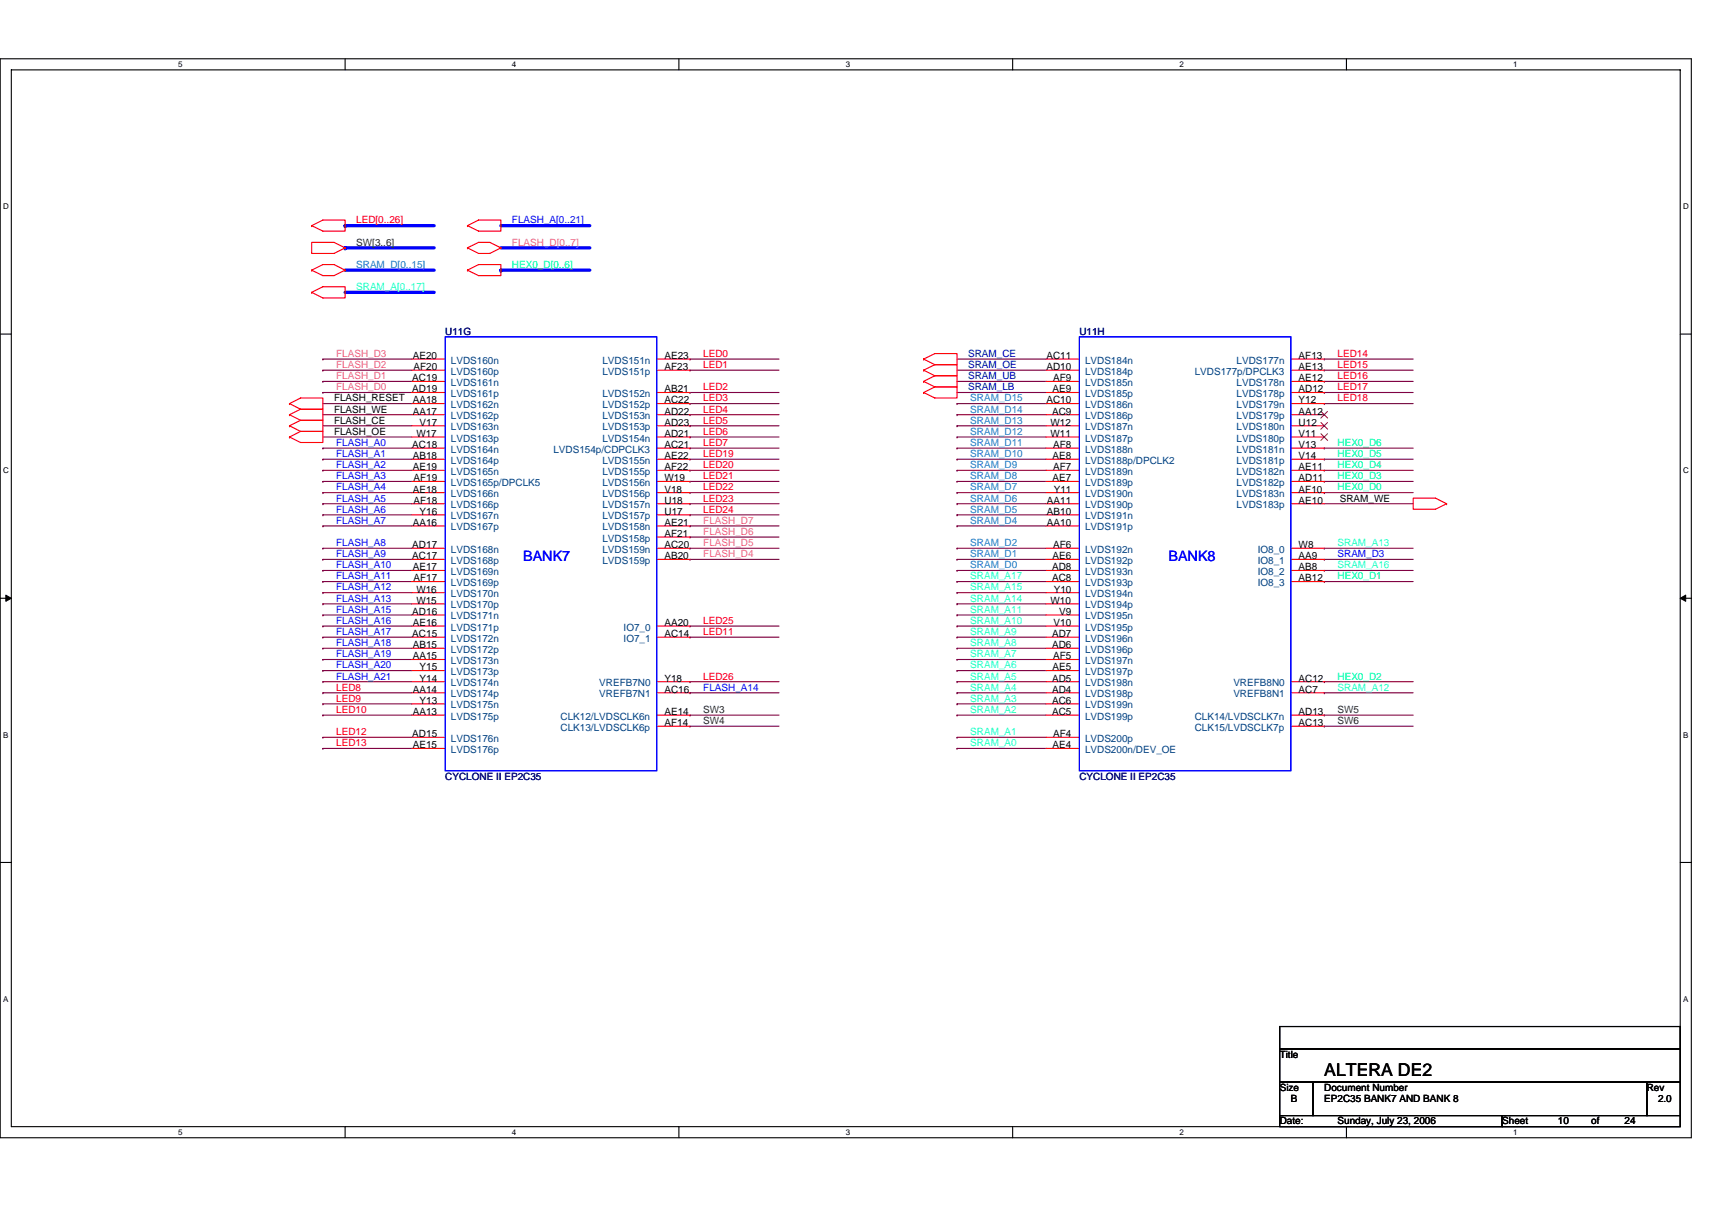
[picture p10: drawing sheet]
<svg xmlns="http://www.w3.org/2000/svg" width="297mm" height="210mm" viewBox="0 0 297 210" stroke-linecap="round" stroke-linejoin="round" font-family="sans-serif">
<path d="M0 10.2h293.5v187.2h-293.5zM2 12.1h289.5v183.4h-289.5z" fill="none" stroke="#000" stroke-width=".19"/>
<g fill="#fff">
<path d="M30.9 10.4h.8v1.6h-.8z"/>
<path d="M30.9 195.7h.8v1.6h-.8z"/>
</g>
<path d="M59.9 10.2v1.9M59.9 195.5v1.9" fill="none" stroke="#000" stroke-width=".19"/>
<g fill="#fff">
<path d="M88.8 10.4h.8v1.6h-.8z"/>
<path d="M88.8 195.7h.8v1.6h-.8z"/>
</g>
<path d="M117.8 10.2v1.9M117.8 195.5v1.9" fill="none" stroke="#000" stroke-width=".19"/>
<g fill="#fff">
<path d="M146.7 10.4h.8v1.6h-.8z"/>
<path d="M146.7 195.7h.8v1.6h-.8z"/>
</g>
<path d="M175.7 10.2v1.9M175.7 195.5v1.9" fill="none" stroke="#000" stroke-width=".19"/>
<g fill="#fff">
<path d="M204.7 10.4h.7v1.6h-.7z"/>
<path d="M204.7 195.7h.7v1.6h-.7z"/>
</g>
<path d="M233.6 10.2v1.9M233.6 195.5v1.9" fill="none" stroke="#000" stroke-width=".19"/>
<g fill="#fff">
<path d="M262.6 10.4h.7v1.6h-.7z"/>
<path d="M262.6 195.7h.7v1.6h-.7z"/>
<path d="M.5 35.1h1v1.5h-1z"/>
<path d="M292 35.1h1v1.5h-1z"/>
<path d="M.5 80.9h1v1.5h-1z"/>
<path d="M292 80.9h1v1.5h-1z"/>
</g>
<path d="M0 58h2M291.5 58h2" fill="none" stroke="#000" stroke-width=".19"/>
<g fill="#fff">
<path d="M.5 126.7h.9v1.6h-.9z"/>
<path d="M292 126.7h.9v1.6h-.9z"/>
</g>
<path d="M0 103.8h2M291.5 103.8h2" fill="none" stroke="#000" stroke-width=".19"/>
<path d="M1 103.3l1 .5-1 .6zM291.5 103.8l1-.5v1.1z" fill="#000" stroke="#000" stroke-width=".17"/>
<g fill="#fff">
<path d="M.5 172.6h.9v1.5h-.9z"/>
<path d="M292 172.6h.9v1.5h-.9z"/>
</g>
<path d="M0 149.7h2M291.5 149.7h2M222 178.1h69.5v3.9h-69.5zM222 182h69.5v5.8h-69.5zM222 187.8h5.8v5.8h-5.8zM222 193.6h38.6v1.9h-38.6zM227.8 187.8h57.9v5.8h-57.9zM260.6 193.6h30.9v1.9h-30.9zM285.7 187.8h5.8v5.8h-5.8z" fill="none" stroke="#000" stroke-width=".19"/>
<path d="M59.9 39.2h.1M59.9 39.2h15.4M86.9 39.2h15.4M59.9 43h.1M59.9 46.9h15.4M59.9 50.7h15.4M59.9 43h15.4M86.9 43h15.4M86.9 46.9h.1M86.9 46.9h15.4" fill="none" stroke="#00f" stroke-width=".57"/>
<g fill="none" stroke="#800040" stroke-width=".19">
<path d="M56 77.8h.1M56 79.7h.1M56 62.3h.1M56 64.2h.1M56 66.2h.1M56 68.1h.1M56 70h15.5M56 73.9h15.5M56 72h15.5M56 75.8h15.5M56 77.8h15.5M56 79.7h15.5"/>
<path d="M56 62.3h15.5M56 64.2h15.5M56 66.2h15.5M56 68.1h15.5M119.7 62.3h.1M119.7 70h.1M119.7 68.1h.1M119.7 64.2h.1M119.7 72h.1M119.7 73.9h.1M119.7 79.7h.1M119.7 75.8h.1"/>
<path d="M119.7 77.8h.1M119.7 77.8h15.5M119.7 79.7h15.5M119.7 75.8h15.5M119.7 73.9h15.5M119.7 72h15.5M119.7 70h15.5M119.7 62.3h15.5M119.7 64.2h15.5M119.7 68.1h15.5M166 79.7h.1M166 64.2h15.5"/>
<path d="M166 77.8h.1M166 75.8h.1M166 73.9h.1M166 72h.1M166 62.3h15.5M166 70h.1M166 68.1h15.5M166 66.2h15.5M166 77.8h15.5M166 79.7h15.5M166 75.8h15.5M166 73.9h15.5"/>
<path d="M166 72h15.5M166 70h15.5M229.8 77.8h.1M229.8 79.7h.1M229.8 64.2h.1M229.8 62.3h.1M229.8 68.1h.1M229.8 70h.1M229.8 66.2h.1M229.8 77.8h15.4M229.8 79.7h15.4M229.8 70h15.4"/>
<path d="M229.8 62.3h15.4M229.8 64.2h15.4M229.8 66.2h15.4M229.8 68.1h15.4M56 81.6h.1M56 91.3h.1M56 95.1h.1M56 99h.1M56 87.4h.1M56 97.1h.1M56 89.3h.1M56 85.5h.1"/>
<path d="M56 83.5h.1M56 81.6h15.5M56 91.3h15.5M56 95.1h15.5M56 99h15.5M56 87.4h15.5M56 97.1h15.5M56 89.3h15.5M56 85.5h15.5M56 83.5h15.5M119.7 91.3h.1M119.7 93.2h.1"/>
<path d="M119.7 95.1h.1M119.7 97.1h.1M119.7 89.3h.1M119.7 85.5h.1M119.7 87.4h.1M119.7 81.6h.1M119.7 83.5h.1M119.7 81.6h15.5M119.7 91.3h15.5M119.7 95.1h15.5M119.7 87.4h15.5M119.7 97.1h15.5"/>
<path d="M119.7 89.3h15.5M119.7 85.5h15.5M119.7 83.5h15.5M119.7 93.2h15.5M166 83.5h.1M166 87.4h.1M166 95.1h.1M166 81.6h.1M166 97.1h.1M166 99h.1M166 91.3h.1M166 89.3h.1"/>
<path d="M166 85.5h.1M166 81.6h15.5M166 91.3h15.5M166 95.1h15.5M166 99h15.5M166 87.4h15.5M166 97.1h15.5M166 89.3h15.5M166 85.5h15.5M166 83.5h15.5M229.8 83.5h.1M229.8 85.5h.1"/>
<path d="M229.8 81.6h.1M229.8 99h.1M229.8 97.1h.1M229.8 95.1h.1M229.8 87.4h15.4M229.8 81.6h15.4M229.8 95.1h15.4M229.8 99h15.4M229.8 97.1h15.4M229.8 85.5h15.4M229.8 83.5h15.4M56 100.9h.1"/>
<path d="M56 102.8h.1M56 116.4h.1M56 110.6h.1M56 106.7h.1M56 108.6h.1M56 114.4h.1M56 118.3h.1M56 112.5h.1M56 104.8h.1M56 100.9h15.5M56 102.8h15.5M56 116.4h15.5"/>
<path d="M56 110.6h15.5M56 106.7h15.5M56 108.6h15.5M56 114.4h15.5M56 118.3h15.5M56 112.5h15.5M56 104.8h15.5M119.7 108.6h.1M119.7 118.3h.1M119.7 110.6h.1M119.7 110.6h15.5M119.7 108.6h15.5"/>
<path d="M119.7 118.3h15.5M166 104.8h.1M166 100.9h.1M166 110.6h.1M166 116.4h.1M166 114.4h.1M166 108.6h.1M166 118.3h.1M166 106.7h.1M166 102.8h.1M166 112.5h.1M166 100.9h15.5"/>
<path d="M166 102.8h15.5M166 116.4h15.5M166 110.6h15.5M166 106.7h15.5M166 108.6h15.5M166 114.4h15.5M166 118.3h15.5M166 112.5h15.5M166 104.8h15.5M229.8 100.9h.1M229.8 118.3h.1M229.8 100.9h15.4"/>
<path d="M229.8 118.3h15.4M56 128h.1M56 124.1h.1M56 122.2h.1M56 120.2h.1M56 129.9h.1M56 124.1h15.5M56 120.2h15.5M56 129.9h15.5M56 128h15.5M56 122.2h15.5M119.7 124.1h.1"/>
<path d="M119.7 126h.1M119.7 120.2h.1M119.7 124.1h15.5M119.7 126h15.5M119.7 120.2h15.5M166 129.9h.1M166 120.2h.1M166 128h.1M166 122.2h.1M166 124.1h.1M166 124.1h15.5M166 120.2h15.5"/>
<path d="M166 129.9h15.5M166 128h15.5M166 122.2h15.5M229.8 124.1h.1M229.8 126h.1M229.8 120.2h.1M229.8 124.1h15.4M229.8 126h15.4M229.8 120.2h15.4"/>
</g>
<g fill="none" stroke="#f00" stroke-width=".19">
<path d="M54.1 39.2l1.9-1h3.9v1.9h-3.9zM54.1 39.2h.1M81.1 39.2l1.9-1h3.9v1.9h-3.9zM81.1 39.2h.1M54.1 42.1h3.9l1.9 .9-1.9 1h-3.9zM54.1 46.9l1.9 .9h2l1.9-.9M54.1 46.9h.1M54.1 46.9l1.9-1h2l1.9 1M54.1 50.7l1.9-.9h3.9v1.9h-3.9zM54.1 50.7h.1M59.9 43h.1M59.9 46.9h.1"/>
<path d="M81.1 46.9l1.9-1h3.9v1.9h-3.9zM81.1 46.9h.1M81.1 43l1.9 1h2l1.9-1M81.1 43h.1M81.1 43l1.9-.9h2l1.9 .9M86.9 43h.1M50.2 73.9h.1M50.2 75.8h.1M50.2 70l2-.9h3.8v1.9h-3.8M50.2 70h.1M50.2 72h.1M50.2 73.9l2 1"/>
<path d="M50.2 70l2 1M50.2 72l2 .9M52.2 72.9h3.8v2h-3.8M52.2 74.9h3.8v1.9h-3.8l-2-1M52.2 71h3.8v1.9h-3.8M52.2 72.9l-2 1M52.2 74.9l-2 .9M52.2 71l-2 1M71.5 62.3h5.8M71.5 64.2h5.8M71.5 68.1h5.8M71.5 70h5.8"/>
<path d="M71.5 72h5.8M71.5 73.9h5.8M71.5 75.8h5.8M71.5 77.8h5.8M71.5 79.7h5.8M71.5 66.2h5.8M113.9 62.3h5.8M113.9 64.2h5.8M113.9 68.1h5.8M113.9 70h5.8M113.9 72h5.8M113.9 73.9h5.8"/>
<path d="M113.9 75.8h5.8M113.9 77.8h5.8M113.9 79.7h5.8M160.2 66.2h.1M160.2 68.1h.1M160.2 62.3l2-.9h3.8v1.9h-3.8M160.2 62.3h.1M160.2 64.2h.1M160.2 66.2l2 .9M160.2 62.3l2 1M160.2 64.2l2 1M162.2 65.2h3.8v1.9h-3.8"/>
<path d="M162.2 67.1h3.8v2h-3.8l-2-1M162.2 63.3h3.8v1.9h-3.8M162.2 65.2l-2 1M162.2 67.1l-2 1M162.2 63.3l-2 .9M181.5 62.3h5.8M181.5 64.2h5.8M181.5 68.1h5.8M181.5 70h5.8M181.5 72h5.8M181.5 73.9h5.8M181.5 75.8h5.8"/>
<path d="M181.5 77.8h5.8M181.5 79.7h5.8M181.5 66.2h5.8M224 62.3h5.8M224 64.2h5.8M224 68.1h5.8M224 70h5.8M224 72h5.8M224 73.9h5.8M224 75.8h5.8M224 77.8h5.8M224 79.7h5.8"/>
<path d="M224 66.2h5.8M71.5 81.6h5.8M71.5 83.5h5.8M71.5 85.5h5.8M71.5 87.4h5.8M71.5 89.3h5.8M71.5 91.3h5.8M71.5 95.1h5.8M71.5 97.1h5.8M71.5 99h5.8M113.9 81.6h5.8M113.9 83.5h5.8"/>
<path d="M113.9 85.5h5.8M113.9 87.4h5.8M113.9 89.3h5.8M113.9 91.3h5.8M113.9 93.2h5.8M113.9 95.1h5.8M113.9 97.1h5.8M181.5 81.6h5.8M181.5 83.5h5.8M181.5 85.5h5.8M181.5 87.4h5.8M181.5 89.3h5.8"/>
<path d="M181.5 91.3h5.8M181.5 95.1h5.8M181.5 97.1h5.8M181.5 99h5.8M224 81.6h5.8M224 83.5h5.8M224 85.5h5.8M224 87.4h5.8M224 95.1h5.8M224 97.1h5.8M224 99h5.8M245.2 86.4h3.9l1.9 1-1.9 1h-3.9z"/>
<path d="M251 87.4h.1M71.5 108.6h5.8M71.5 118.3h5.8M71.5 100.9h5.8M71.5 102.8h5.8M71.5 104.8h5.8M71.5 106.7h5.8M71.5 110.6h5.8M71.5 112.5h5.8M71.5 114.4h5.8M71.5 116.4h5.8M113.9 108.6h5.8"/>
<path d="M113.9 118.3h5.8M113.9 110.6h5.8M181.5 108.6h5.8M181.5 118.3h5.8M181.5 100.9h5.8M181.5 102.8h5.8M181.5 104.8h5.8M181.5 106.7h5.8M181.5 110.6h5.8M181.5 112.5h5.8M181.5 114.4h5.8M181.5 116.4h5.8"/>
<path d="M224 118.3h5.8M224 100.9h5.8M71.5 120.2h5.8M71.5 122.2h5.8M71.5 124.1h5.8M71.5 128h5.8M71.5 129.9h5.8M113.9 120.2h5.8M113.9 124.1h5.8M113.9 126h5.8M181.5 120.2h5.8M181.5 122.2h5.8"/>
<path d="M181.5 124.1h5.8M181.5 128h5.8M181.5 129.9h5.8M224 120.2h5.8M224 124.1h5.8M224 126h5.8"/>
</g>
<path d="M77.3 58.5h36.6v75.3h-36.6zM187.3 58.5h36.7v75.3h-36.7z" fill="none" stroke="#00f" stroke-width=".19"/>
<path d="M229.2 71.4l1.2 1.2M229.2 73.3l1.2 1.2M229.2 75.3l1.2 1.1M230.3 71.4l-1.1 1.2M230.3 73.3l-1.1 1.2M230.3 75.3l-1.1 1.1" fill="none" stroke="#804000" stroke-width=".17"/>
<text font-size="3.1" x="229.8" y="186.7">ALTERA DE2</text>
<g font-size="2.5" fill="#00f">
<text x="90.8" y="97.4">BANK7</text>
<text x="202.7" y="97.4">BANK8</text>
</g>
<g font-size="1.7" fill="#f00">
<text x="61.8" y="38.8">LED[0..26]</text>
<text x="122" y="61.9">LED0</text>
<text x="122" y="63.9">LED1</text>
<text x="232.1" y="63.9">LED15</text>
<text x="232.1" y="61.9">LED14</text>
<text x="232.1" y="65.8">LED16</text>
<text x="122" y="69.7">LED3</text>
<text x="122" y="67.7">LED2</text>
<text x="122" y="71.6">LED4</text>
<text x="232.1" y="67.7">LED17</text>
<text x="232.1" y="69.7">LED18</text>
<text x="122" y="73.5">LED5</text>
<text x="122" y="75.5">LED6</text>
<text x="122" y="77.4">LED7</text>
<text x="122" y="79.3">LED19</text>
<text x="122" y="81.2">LED20</text>
<text x="122" y="83.2">LED21</text>
<text x="122" y="89">LED24</text>
<text x="122" y="85.1">LED22</text>
<text x="122" y="87">LED23</text>
<text x="122" y="108.3">LED25</text>
<text x="122" y="110.2">LED11</text>
<text x="58.3" y="119.8">LED8</text>
<text x="122" y="117.9">LED26</text>
<text x="58.3" y="123.7">LED10</text>
<text x="58.3" y="121.8">LED9</text>
<text x="58.3" y="127.6">LED12</text>
<text x="58.3" y="129.5">LED13</text>
</g>
<g font-size="1.7" fill="#00f">
<text x="88.8" y="38.8">FLASH_A[0..21]</text>
<text x="58.3" y="77.4">FLASH_A0</text>
<text x="58.3" y="81.2">FLASH_A2</text>
<text x="58.3" y="79.3">FLASH_A1</text>
<text x="58.3" y="83.2">FLASH_A3</text>
<text x="58.3" y="87">FLASH_A5</text>
<text x="58.3" y="89">FLASH_A6</text>
<text x="58.3" y="85.1">FLASH_A4</text>
<text x="58.3" y="90.9">FLASH_A7</text>
<text x="58.3" y="94.8">FLASH_A8</text>
<text x="58.3" y="100.5">FLASH_A11</text>
<text x="58.3" y="98.6">FLASH_A10</text>
<text x="58.3" y="96.7">FLASH_A9</text>
<text x="232.1" y="96.7">SRAM_D3</text>
<text x="58.3" y="102.5">FLASH_A12</text>
<text x="58.3" y="106.3">FLASH_A15</text>
<text x="58.3" y="104.4">FLASH_A13</text>
<text x="58.3" y="110.2">FLASH_A17</text>
<text x="58.3" y="108.3">FLASH_A16</text>
<text x="58.3" y="112.1">FLASH_A18</text>
<text x="58.3" y="116">FLASH_A20</text>
<text x="58.3" y="114.1">FLASH_A19</text>
<text x="58.3" y="117.9">FLASH_A21</text>
<text x="122" y="119.8">FLASH_A14</text>
</g>
<g font-size="1.7" fill="#008000">
<text x="61.8" y="42.6">SW[3..6]</text>
<text x="122" y="123.7">SW3</text>
<text x="122" y="125.6">SW4</text>
<text x="232.1" y="123.7">SW5</text>
<text x="232.1" y="125.6">SW6</text>
</g>
<g font-size="1.7" fill="#0080ff">
<text x="61.8" y="46.5">SRAM_D[0..15]</text>
<text x="168.4" y="71.6">SRAM_D14</text>
<text x="168.4" y="69.7">SRAM_D15</text>
<text x="168.4" y="77.4">SRAM_D11</text>
<text x="168.4" y="75.5">SRAM_D12</text>
<text x="168.4" y="73.5">SRAM_D13</text>
<text x="168.4" y="79.3">SRAM_D10</text>
<text x="168.4" y="83.2">SRAM_D8</text>
<text x="168.4" y="81.2">SRAM_D9</text>
<text x="168.4" y="87">SRAM_D6</text>
<text x="168.4" y="89">SRAM_D5</text>
<text x="168.4" y="85.1">SRAM_D7</text>
<text x="168.4" y="94.8">SRAM_D2</text>
<text x="168.4" y="90.9">SRAM_D4</text>
<text x="168.4" y="96.7">SRAM_D1</text>
<text x="168.4" y="98.6">SRAM_D0</text>
</g>
<g font-size="1.7" fill="#0f0">
<text x="88.8" y="46.5">HEX0_D[0..6]</text>
<text x="232.1" y="77.4">HEX0_D6</text>
<text x="232.1" y="83.2">HEX0_D3</text>
<text x="232.1" y="79.3">HEX0_D5</text>
<text x="232.1" y="81.2">HEX0_D4</text>
<text x="232.1" y="85.1">HEX0_D0</text>
<text x="232.1" y="100.5">HEX0_D1</text>
<text x="232.1" y="117.9">HEX0_D2</text>
</g>
<g font-size="1.7" fill="#f0f">
<text x="88.8" y="42.6">FLASH_D[0..7]</text>
<text x="58.3" y="61.9">FLASH_D3</text>
<text x="58.3" y="63.9">FLASH_D2</text>
<text x="58.3" y="65.8">FLASH_D1</text>
<text x="58.3" y="67.7">FLASH_D0</text>
<text x="122" y="90.9">FLASH_D7</text>
<text x="122" y="92.8">FLASH_D6</text>
<text x="122" y="94.8">FLASH_D5</text>
<text x="122" y="96.7">FLASH_D4</text>
</g>
<g font-size="1.7" fill="#0ff">
<text x="61.8" y="50.4">SRAM_A[0..17]</text>
<text x="232.1" y="94.8">SRAM_A13</text>
<text x="168.4" y="100.5">SRAM_A17</text>
<text x="232.1" y="98.6">SRAM_A16</text>
<text x="168.4" y="104.4">SRAM_A14</text>
<text x="168.4" y="106.3">SRAM_A11</text>
<text x="168.4" y="102.5">SRAM_A15</text>
<text x="168.4" y="110.2">SRAM_A9</text>
<text x="168.4" y="108.3">SRAM_A10</text>
<text x="168.4" y="112.1">SRAM_A8</text>
<text x="168.4" y="119.8">SRAM_A4</text>
<text x="168.4" y="116">SRAM_A6</text>
<text x="168.4" y="114.1">SRAM_A7</text>
<text x="168.4" y="117.9">SRAM_A5</text>
<text x="232.1" y="119.8">SRAM_A12</text>
<text x="168.4" y="121.8">SRAM_A3</text>
<text x="168.4" y="123.7">SRAM_A2</text>
<text x="168.4" y="129.5">SRAM_A0</text>
<text x="168.4" y="127.6">SRAM_A1</text>
</g>
<g font-size="1.7" fill="#000080">
<text x="77.3" y="58.1">U11G</text>
<text x="187.3" y="58.1">U11H</text>
<text x="77.3" y="135.3">CYCLONE II EP2C35</text>
<text x="187.3" y="135.3">CYCLONE II EP2C35</text>
</g>
<g font-size="1.7">
<text x="71.6" y="62.3">AE20</text>
<text x="71.7" y="64.2">AF20</text>
<text x="115.3" y="62.3">AE23</text>
<text x="115.3" y="64.2">AF23</text>
<text x="181.6" y="62.3">AC11</text>
<text x="181.6" y="64.2">AD10</text>
<text x="225.3" y="64.2">AE13</text>
<text x="225.3" y="62.3">AF13</text>
<text x="58" y="69.7">FLASH_RESET</text>
<text x="58" y="71.6">FLASH_WE</text>
<text x="71.5" y="66.2">AC19</text>
<text x="71.5" y="68.1">AD19</text>
<text x="71.6" y="70">AA18</text>
<text x="71.6" y="71.9">AA17</text>
<text x="115.3" y="68.1">AB21</text>
<text x="115.3" y="70">AC22</text>
<text x="115.3" y="71.9">AD22</text>
<text x="181.6" y="70">AC10</text>
<text x="182.5" y="71.9">AC9</text>
<text x="182.6" y="68.1">AE9</text>
<text x="182.7" y="66.2">AF9</text>
<text x="225.3" y="66.2">AE12</text>
<text x="225.3" y="68.1">AD12</text>
<text x="225.3" y="70">Y12</text>
<text x="225.3" y="71.9">AA12</text>
<text x="58" y="73.5">FLASH_CE</text>
<text x="58" y="75.4">FLASH_OE</text>
<text x="71.5" y="77.7">AC18</text>
<text x="72.2" y="75.8">W17</text>
<text x="72.8" y="73.9">V17</text>
<text x="115.3" y="73.9">AD23</text>
<text x="115.3" y="75.8">AD21</text>
<text x="115.3" y="77.7">AC21</text>
<text x="182.3" y="73.9">W12</text>
<text x="182.3" y="75.8">W11</text>
<text x="182.7" y="77.7">AF8</text>
<text x="225.3" y="73.9">U12</text>
<text x="225.3" y="75.8">V11</text>
<text x="225.3" y="77.7">V13</text>
<text x="71.6" y="79.7">AB18</text>
<text x="71.6" y="81.6">AE19</text>
<text x="71.7" y="83.5">AF19</text>
<text x="115.3" y="79.7">AE22</text>
<text x="115.3" y="81.6">AF22</text>
<text x="115.3" y="83.5">W19</text>
<text x="182.6" y="79.7">AE8</text>
<text x="182.6" y="83.5">AE7</text>
<text x="182.7" y="81.6">AF7</text>
<text x="225.3" y="79.7">V14</text>
<text x="225.3" y="81.6">AE11</text>
<text x="225.3" y="83.5">AD11</text>
<text x="71.6" y="85.5">AE18</text>
<text x="71.7" y="87.4">AF18</text>
<text x="72.8" y="89.3">Y16</text>
<text x="115.3" y="85.5">V18</text>
<text x="115.3" y="87.4">U18</text>
<text x="115.3" y="89.3">U17</text>
<text x="181.6" y="87.4">AA11</text>
<text x="181.6" y="89.3">AB10</text>
<text x="182.8" y="85.5">Y11</text>
<text x="225.3" y="85.5">AF10</text>
<text x="225.3" y="87.4">AE10</text>
<text x="232.4" y="87">SRAM_WE</text>
<text x="71.5" y="95.1">AD17</text>
<text x="71.6" y="91.2">AA16</text>
<text x="115.3" y="91.2">AE21</text>
<text x="115.3" y="93.2">AF21</text>
<text x="115.3" y="95.1">AC20</text>
<text x="181.6" y="91.2">AA10</text>
<text x="182.7" y="95.1">AF6</text>
<text x="225.3" y="95.1">W8</text>
<text x="71.5" y="97">AC17</text>
<text x="71.6" y="99">AE17</text>
<text x="71.7" y="100.9">AF17</text>
<text x="115.3" y="97">AB20</text>
<text x="182.5" y="99">AD8</text>
<text x="182.5" y="100.9">AC8</text>
<text x="182.6" y="97">AE6</text>
<text x="225.3" y="100.9">AB12</text>
<text x="225.3" y="97">AA9</text>
<text x="225.3" y="99">AB8</text>
<text x="71.5" y="106.7">AD16</text>
<text x="72.2" y="102.8">W16</text>
<text x="72.2" y="104.8">W15</text>
<text x="182.3" y="104.8">W10</text>
<text x="182.8" y="102.8">Y10</text>
<text x="183.8" y="106.7">V9</text>
<text x="71.5" y="110.6">AC15</text>
<text x="71.6" y="108.6">AE16</text>
<text x="71.6" y="112.5">AB15</text>
<text x="115.3" y="108.6">AA20</text>
<text x="115.3" y="110.6">AC14</text>
<text x="182.5" y="110.6">AD7</text>
<text x="182.5" y="112.5">AD6</text>
<text x="182.8" y="108.6">V10</text>
<text x="71.6" y="114.4">AA15</text>
<text x="72.8" y="116.4">Y15</text>
<text x="72.8" y="118.3">Y14</text>
<text x="115.3" y="118.3">Y18</text>
<text x="182.5" y="118.3">AD5</text>
<text x="182.6" y="116.4">AE5</text>
<text x="182.7" y="114.4">AF5</text>
<text x="225.3" y="118.3">AC12</text>
<text x="71.6" y="120.2">AA14</text>
<text x="71.6" y="124.1">AA13</text>
<text x="72.8" y="122.1">Y13</text>
<text x="115.3" y="124.1">AE14</text>
<text x="115.3" y="120.2">AC16</text>
<text x="182.5" y="120.2">AD4</text>
<text x="182.5" y="122.1">AC6</text>
<text x="182.5" y="124.1">AC5</text>
<text x="225.3" y="124.1">AD13</text>
<text x="225.3" y="120.2">AC7</text>
<text x="71.5" y="127.9">AD15</text>
<text x="71.6" y="129.9">AE15</text>
<text x="115.3" y="126">AF14</text>
<text x="182.6" y="129.9">AE4</text>
<text x="182.7" y="127.9">AF4</text>
<text x="225.3" y="126">AC13</text>
<text x="222" y="183.6">Title</text>
<text x="222" y="189.3">Size</text>
<text x="224" y="191.3">B</text>
<text x="229.8" y="189.3">Document Number</text>
<text x="229.8" y="191.3">EP2C35 BANK7 AND BANK 8</text>
<text x="285.7" y="189.3">Rev</text>
<text x="287.7" y="191.3">2.0</text>
<text x="222" y="195.1">Date:</text>
<text x="232.1" y="195.1">Sunday, July 23, 2006</text>
<text x="260.6" y="195.1">Sheet</text>
<text x="270.3" y="195.1">10</text>
<text x="276.1" y="195.1">of</text>
<text x="281.9" y="195.1">24</text>
</g>
<g font-size="1.7" fill="#004080">
<text x="78.2" y="63.1">LVDS160n</text>
<text x="78.2" y="65">LVDS160p</text>
<text x="104.5" y="63.1">LVDS151n</text>
<text x="104.5" y="65">LVDS151p</text>
<text x="188.3" y="63.1">LVDS184n</text>
<text x="188.3" y="65">LVDS184p</text>
<text x="207.3" y="65">LVDS177p/DPCLK3</text>
<text x="214.5" y="63.1">LVDS177n</text>
<text x="78.2" y="67">LVDS161n</text>
<text x="78.2" y="68.9">LVDS161p</text>
<text x="78.2" y="70.8">LVDS162n</text>
<text x="104.5" y="68.9">LVDS152n</text>
<text x="104.5" y="70.8">LVDS152p</text>
<text x="188.3" y="67">LVDS185n</text>
<text x="188.3" y="68.9">LVDS185p</text>
<text x="188.3" y="70.8">LVDS186n</text>
<text x="214.5" y="67">LVDS178n</text>
<text x="214.5" y="68.9">LVDS178p</text>
<text x="214.5" y="70.8">LVDS179n</text>
<text x="78.2" y="72.7">LVDS162p</text>
<text x="78.2" y="74.7">LVDS163n</text>
<text x="78.2" y="76.6">LVDS163p</text>
<text x="104.5" y="72.7">LVDS153n</text>
<text x="104.5" y="74.7">LVDS153p</text>
<text x="104.5" y="76.6">LVDS154n</text>
<text x="188.3" y="72.7">LVDS186p</text>
<text x="188.3" y="74.7">LVDS187n</text>
<text x="188.3" y="76.6">LVDS187p</text>
<text x="214.5" y="72.7">LVDS179p</text>
<text x="214.5" y="74.7">LVDS180n</text>
<text x="214.5" y="76.6">LVDS180p</text>
<text x="78.2" y="78.5">LVDS164n</text>
<text x="78.2" y="80.5">LVDS164p</text>
<text x="78.2" y="82.4">LVDS165n</text>
<text x="96" y="78.5">LVDS154p/CDPCLK3</text>
<text x="104.5" y="80.5">LVDS155n</text>
<text x="104.5" y="82.4">LVDS155p</text>
<text x="188.3" y="78.5">LVDS188n</text>
<text x="188.3" y="80.5">LVDS188p/DPCLK2</text>
<text x="188.3" y="82.4">LVDS189n</text>
<text x="214.5" y="78.5">LVDS181n</text>
<text x="214.5" y="80.5">LVDS181p</text>
<text x="214.5" y="82.4">LVDS182n</text>
<text x="78.2" y="84.3">LVDS165p/DPCLK5</text>
<text x="78.2" y="86.3">LVDS166n</text>
<text x="78.2" y="88.2">LVDS166p</text>
<text x="104.5" y="84.3">LVDS156n</text>
<text x="104.5" y="86.3">LVDS156p</text>
<text x="104.5" y="88.2">LVDS157n</text>
<text x="188.3" y="84.3">LVDS189p</text>
<text x="188.3" y="86.3">LVDS190n</text>
<text x="188.3" y="88.2">LVDS190p</text>
<text x="214.5" y="84.3">LVDS182p</text>
<text x="214.5" y="86.3">LVDS183n</text>
<text x="214.5" y="88.2">LVDS183p</text>
<text x="78.2" y="90.1">LVDS167n</text>
<text x="78.2" y="92.1">LVDS167p</text>
<text x="78.2" y="95.9">LVDS168n</text>
<text x="104.5" y="90.1">LVDS157p</text>
<text x="104.5" y="92.1">LVDS158n</text>
<text x="104.5" y="94">LVDS158p</text>
<text x="104.5" y="95.9">LVDS159n</text>
<text x="188.3" y="90.1">LVDS191n</text>
<text x="188.3" y="92.1">LVDS191p</text>
<text x="188.3" y="95.9">LVDS192n</text>
<text x="218.2" y="95.9">IO8_0</text>
<text x="78.2" y="97.9">LVDS168p</text>
<text x="78.2" y="99.8">LVDS169n</text>
<text x="78.2" y="101.7">LVDS169p</text>
<text x="104.5" y="97.9">LVDS159p</text>
<text x="188.3" y="97.9">LVDS192p</text>
<text x="188.3" y="99.8">LVDS193n</text>
<text x="188.3" y="101.7">LVDS193p</text>
<text x="218.2" y="101.7">IO8_3</text>
<text x="218.2" y="97.9">IO8_1</text>
<text x="218.2" y="99.8">IO8_2</text>
<text x="78.2" y="103.6">LVDS170n</text>
<text x="78.2" y="105.6">LVDS170p</text>
<text x="78.2" y="107.5">LVDS171n</text>
<text x="188.3" y="103.6">LVDS194n</text>
<text x="188.3" y="105.6">LVDS194p</text>
<text x="188.3" y="107.5">LVDS195n</text>
<text x="78.2" y="109.4">LVDS171p</text>
<text x="78.2" y="111.4">LVDS172n</text>
<text x="78.2" y="113.3">LVDS172p</text>
<text x="108.2" y="109.4">IO7_0</text>
<text x="108.2" y="111.4">IO7_1</text>
<text x="188.3" y="109.4">LVDS195p</text>
<text x="188.3" y="111.4">LVDS196n</text>
<text x="188.3" y="113.3">LVDS196p</text>
<text x="78.2" y="115.2">LVDS173n</text>
<text x="78.2" y="117.2">LVDS173p</text>
<text x="78.2" y="119.1">LVDS174n</text>
<text x="104" y="119.1">VREFB7N0</text>
<text x="188.3" y="115.2">LVDS197n</text>
<text x="188.3" y="117.2">LVDS197p</text>
<text x="188.3" y="119.1">LVDS198n</text>
<text x="214" y="119.1">VREFB8N0</text>
<text x="78.2" y="121">LVDS174p</text>
<text x="78.2" y="122.9">LVDS175n</text>
<text x="78.2" y="124.9">LVDS175p</text>
<text x="97.3" y="124.9">CLK12/LVDSCLK6n</text>
<text x="104" y="121">VREFB7N1</text>
<text x="188.3" y="121">LVDS198p</text>
<text x="188.3" y="122.9">LVDS199n</text>
<text x="188.3" y="124.9">LVDS199p</text>
<text x="207.3" y="124.9">CLK14/LVDSCLK7n</text>
<text x="214" y="121">VREFB8N1</text>
<text x="78.2" y="128.7">LVDS176n</text>
<text x="78.2" y="130.7">LVDS176p</text>
<text x="97.3" y="126.8">CLK13/LVDSCLK6p</text>
<text x="188.3" y="128.7">LVDS200p</text>
<text x="188.3" y="130.7">LVDS200n/DEV_OE</text>
<text x="207.3" y="126.8">CLK15/LVDSCLK7p</text>
</g>
<g font-size="1.7" fill="#0000a0">
<text x="168" y="65.8">SRAM_UB</text>
<text x="168" y="61.9">SRAM_CE</text>
<text x="168" y="63.9">SRAM_OE</text>
<text x="168" y="67.7">SRAM_LB</text>
</g>
<g font-size="1.4">
<text x="30.9" y="11.7">5</text>
<text x="88.8" y="11.7">4</text>
<text x="146.7" y="11.7">3</text>
<text x="204.7" y="11.7">2</text>
<text x="262.6" y="11.7">1</text>
<text x=".5" y="36.3">D</text>
<text x="292" y="36.3">D</text>
<text x=".5" y="82.1">C</text>
<text x="292" y="82.1">C</text>
<text x=".5" y="128">B</text>
<text x="292" y="128">B</text>
<text x=".5" y="173.8">A</text>
<text x="292" y="173.8">A</text>
<text x="30.9" y="197">5</text>
<text x="88.8" y="197">4</text>
<text x="146.7" y="197">3</text>
<text x="204.7" y="197">2</text>
<text x="262.6" y="197">1</text>
</g>
</svg>
